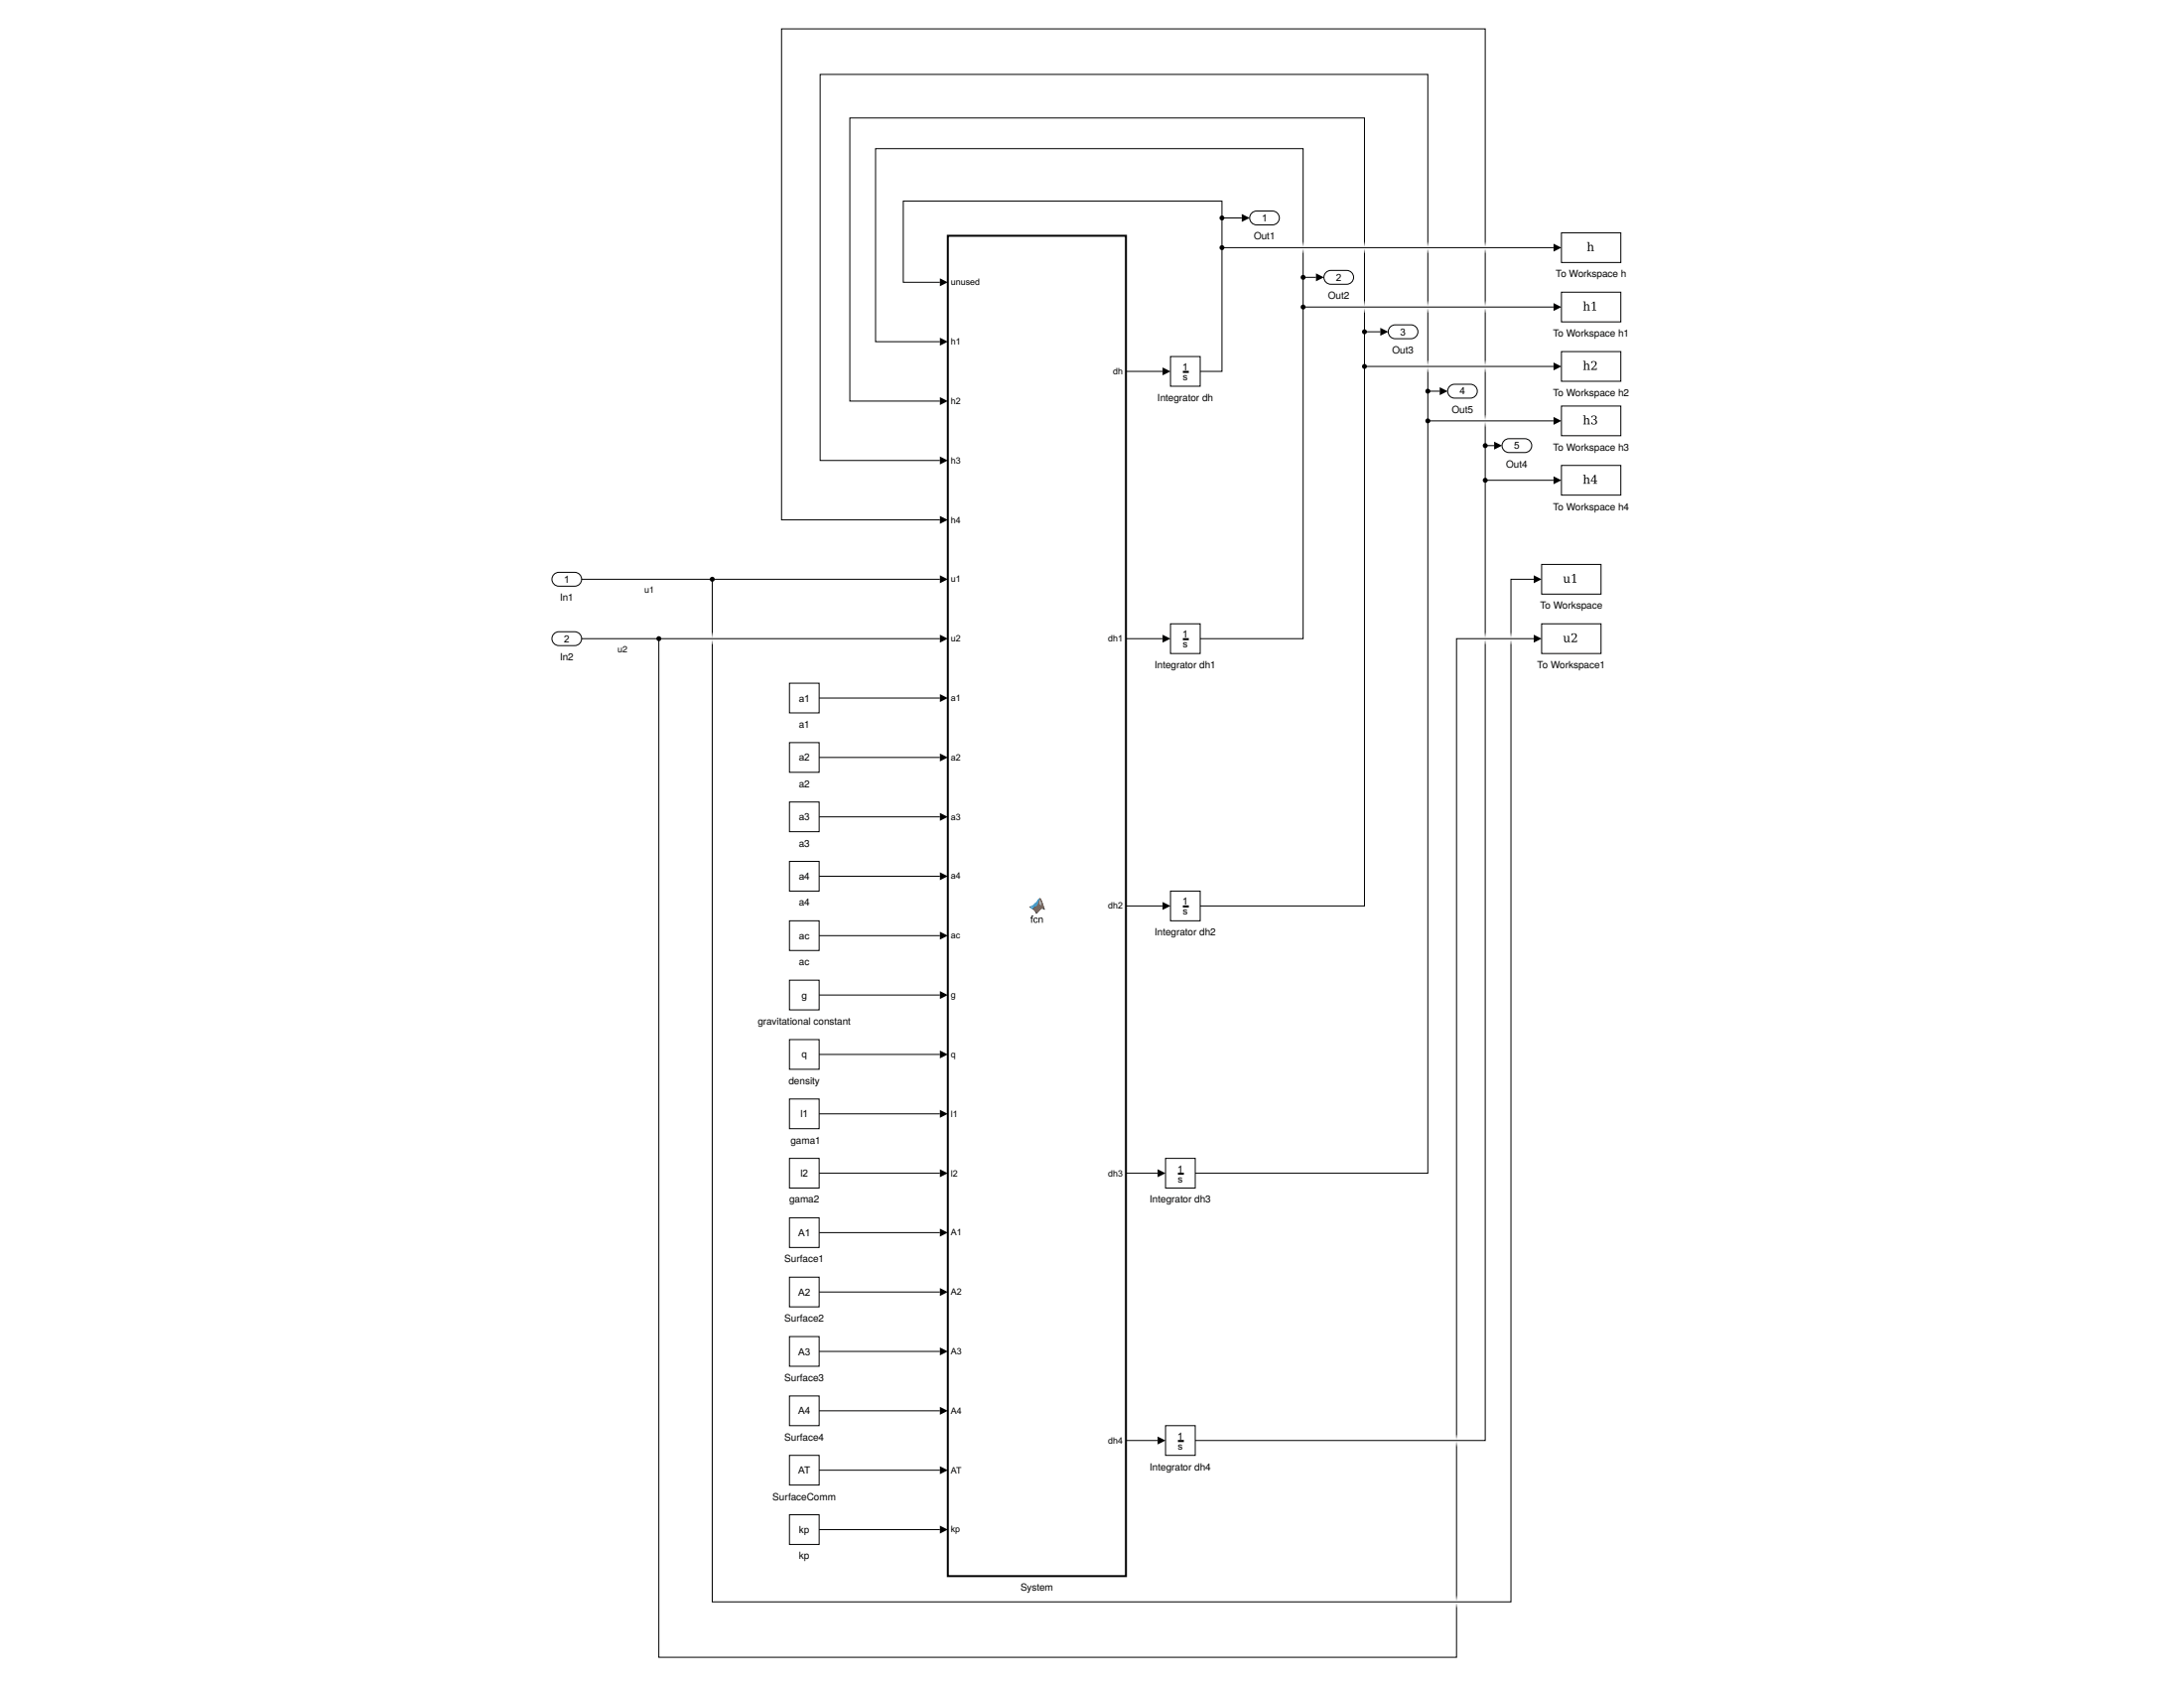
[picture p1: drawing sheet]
<svg xmlns="http://www.w3.org/2000/svg" width="279mm" height="216mm" viewBox="0 0 279 216" stroke-linecap="round" stroke-linejoin="round" font-family="sans-serif">
<path d="M202.5 46.2h.3v.5a.26 .26 0 0 1 .3-.2 .26 .26 0 0 1 .2 .3v.4h.1v.1h-.4v-.1h.2v-.3l-.1-.2-.1-.1-.2 .1v.2v.3h.1v.1h-.4v-.1h.2v-1h-.2zM203.6 46.3a.4 .4 0 0 1 .6 0 .4 .4 0 0 1-.2 .6l-.3 .3h.5v-.1h.1v.2h-.7l.3-.4a.32 .32 0 0 0 .2-.4 .32 .32 0 0 0-.3-.2l-.2 .2z" fill="#000"/>
<path d="M199.8 45h7.6v3.8h-7.6z" fill="none" stroke="#000" stroke-width=".13"/>
<path d="M199.8 59.5h7.6v3.8h-7.6z" fill="#fff"/>
<path d="M202.5 60.7h.3v.5a.26 .26 0 0 1 .3-.1 .26 .26 0 0 1 .2 .3v.4h.1v.1h-.4v-.1h.2v-.4l-.1-.2h-.1h-.2v.2v.4h.1v.1h-.4v-.1h.2v-1h-.2zM204 60.9l-.4 .6h.4zM204 60.7h.1v.8h.2v.1h-.2v.2h.2v.1h-.5v-.1h.2v-.2h-.5z" fill="#000"/>
<path d="M199.8 59.5h7.6v3.8h-7.6z" fill="none" stroke="#000" stroke-width=".13"/>
<path d="M121.3 30.2h22.7v171.4h-22.7z" fill="#fff"/>
<path d="M131.7 116l.5-.2 .8-.9a1.53 1.53 0 0 1 .6 1.2v.2a.45 .45 0 0 0-.7 .3l-.3 .3a1.46 1.46 0 0 0-.9-.9z" fill="#000"/>
<path d="M133 115.1a.65 .65 0 0 1 .1 .7 .65 .65 0 0 1-.1-.7z" fill="#f5ae81"/>
<g fill="#000">
<path d="M133 114.9h.1l.2 .3 .4 1.1-.1 .1-.3-.2-.2 .1-.6 .6-.1-.4-.3-.2 .1-.1 .1 .1 .3 .5 .2-.3a.49 .49 0 0 1 .7-.3z"/>
<path d="M132 117.2l.2-.1v.1l-.2 .1 .2 .2h-.2v.5h-.1v-.5h-.1zM132.3 117.4h.3l.2 .2-.2-.1a.21 .21 0 0 0-.3 .2 .21 .21 0 0 0 .3 .2l.2-.1a.32 .32 0 0 1-.5 .2 .32 .32 0 0 1 0-.6zM132.9 117.4h.1v.1a.23 .23 0 0 1 .3-.1 .23 .23 0 0 1 .1 .2v.4h-.1v-.4a.15 .15 0 0 0-.1-.2 .15 .15 0 0 0-.2 .2v.4h-.1z"/>
<path d="M131.6 116l.5 .3a2.82 2.82 0 0 0 .9-1.3l.1-.1h-.1l-.1 .1-.7 .7zM131.8 116l.4-.2 .2 .2-.3 .2zM132.4 115.6l.4-.3-.4 .6-.1-.1z"/>
</g>
<path d="M121.3 30.2h22.7v171.4h-22.7z" fill="none" stroke="#000" stroke-width=".25"/>
<path d="M101 87.4h3.8v3.8h-3.8z" fill="#fff"/>
<path d="M101 87.4h3.8v3.8h-3.8z" fill="none" stroke="#000" stroke-width=".13"/>
<path d="M101 95h3.8v3.8h-3.8z" fill="#fff"/>
<path d="M101 95h3.8v3.8h-3.8z" fill="none" stroke="#000" stroke-width=".13"/>
<path d="M101 110.2h3.8v3.8h-3.8z" fill="#fff"/>
<path d="M101 110.2h3.8v3.8h-3.8z" fill="none" stroke="#000" stroke-width=".13"/>
<path d="M101 102.6h3.8v3.8h-3.8z" fill="#fff"/>
<path d="M101 102.6h3.8v3.8h-3.8z" fill="none" stroke="#000" stroke-width=".13"/>
<path d="M101 133h3.8v3.8h-3.8z" fill="#fff"/>
<path d="M101 133h3.8v3.8h-3.8z" fill="none" stroke="#000" stroke-width=".13"/>
<path d="M101 117.8h3.8v3.8h-3.8z" fill="#fff"/>
<path d="M101 117.8h3.8v3.8h-3.8z" fill="none" stroke="#000" stroke-width=".13"/>
<path d="M101 125.4h3.8v3.8h-3.8z" fill="#fff"/>
<path d="M101 125.4h3.8v3.8h-3.8z" fill="none" stroke="#000" stroke-width=".13"/>
<path d="M101 140.6h3.8v3.8h-3.8z" fill="#fff"/>
<path d="M101 140.6h3.8v3.8h-3.8z" fill="none" stroke="#000" stroke-width=".13"/>
<path d="M101 148.2h3.8v3.8h-3.8z" fill="#fff"/>
<path d="M101 148.2h3.8v3.8h-3.8z" fill="none" stroke="#000" stroke-width=".13"/>
<path d="M101 178.5h3.8v3.8h-3.8z" fill="#fff"/>
<path d="M101 178.5h3.8v3.8h-3.8z" fill="none" stroke="#000" stroke-width=".13"/>
<path d="M101 171h3.8v3.7h-3.8z" fill="#fff"/>
<path d="M101 171h3.8v3.7h-3.8z" fill="none" stroke="#000" stroke-width=".13"/>
<path d="M101 155.8h3.8v3.8h-3.8z" fill="#fff"/>
<path d="M101 155.8h3.8v3.8h-3.8z" fill="none" stroke="#000" stroke-width=".13"/>
<path d="M101 163.4h3.8v3.8h-3.8z" fill="#fff"/>
<path d="M101 163.4h3.8v3.8h-3.8z" fill="none" stroke="#000" stroke-width=".13"/>
<path d="M101 186.1h3.8v3.8h-3.8z" fill="#fff"/>
<path d="M101 186.1h3.8v3.8h-3.8z" fill="none" stroke="#000" stroke-width=".13"/>
<path d="M101 193.7h3.8v3.8h-3.8z" fill="#fff"/>
<path d="M101 193.7h3.8v3.8h-3.8z" fill="none" stroke="#000" stroke-width=".13"/>
<path d="M149.7 45.6h3.8v3.8h-3.8z" fill="#fff"/>
<path d="M151.3 47.6h.8" fill="none" stroke="#000" stroke-width=".26"/>
<path d="M149.7 45.6h3.8v3.8h-3.8z" fill="none" stroke="#000" stroke-width=".13"/>
<path d="M149.7 79.8h3.8v3.8h-3.8z" fill="#fff"/>
<path d="M151.3 81.8h.8" fill="none" stroke="#000" stroke-width=".26"/>
<path d="M149.7 79.8h3.8v3.8h-3.8z" fill="none" stroke="#000" stroke-width=".13"/>
<path d="M149.1 148.2h3.8v3.8h-3.8z" fill="#fff"/>
<path d="M150.7 150.1h.8" fill="none" stroke="#000" stroke-width=".26"/>
<path d="M149.1 148.2h3.8v3.8h-3.8z" fill="none" stroke="#000" stroke-width=".13"/>
<path d="M149.1 182.3h3.8v3.8h-3.8z" fill="#fff"/>
<path d="M150.7 184.3h.8" fill="none" stroke="#000" stroke-width=".26"/>
<path d="M149.1 182.3h3.8v3.8h-3.8z" fill="none" stroke="#000" stroke-width=".13"/>
<path d="M149.7 114h3.8v3.8h-3.8z" fill="#fff"/>
<path d="M151.3 115.9h.8" fill="none" stroke="#000" stroke-width=".26"/>
<path d="M149.7 114h3.8v3.8h-3.8z" fill="none" stroke="#000" stroke-width=".13"/>
<path d="M199.8 29.8h7.6v3.8h-7.6z" fill="#fff"/>
<path d="M203 31h.3v.5a.26 .26 0 0 1 .3-.2 .26 .26 0 0 1 .2 .3v.4h.1v.1h-.4v-.1h.2v-.3l-.1-.2-.1-.1-.1 .1-.1 .2v.3h.1v.1h-.4v-.1h.2v-1h-.2z" fill="#000"/>
<path d="M199.8 29.8h7.6v3.8h-7.6z" fill="none" stroke="#000" stroke-width=".13"/>
<path d="M199.8 37.4h7.6v3.8h-7.6z" fill="#fff"/>
<path d="M202.5 38.6h.3v.5a.26 .26 0 0 1 .3-.2 .26 .26 0 0 1 .2 .3v.4h.1v.1h-.4v-.1h.2v-.3l-.1-.2-.1-.1-.2 .1v.2v.3h.1v.1h-.4v-.1h.2v-1h-.2zM203.6 38.8l.4-.2v1h.2v.1h-.5v-.1h.2v-.9l-.3 .2z" fill="#000"/>
<path d="M199.8 37.4h7.6v3.8h-7.6z" fill="none" stroke="#000" stroke-width=".13"/>
<path d="M199.8 51.9h7.6v3.8h-7.6z" fill="#fff"/>
<path d="M202.5 53.1h.3v.5a.26 .26 0 0 1 .3-.1 .26 .26 0 0 1 .2 .3v.4h.1v.1h-.4v-.1h.2v-.4l-.1-.2h-.1h-.2v.2v.4h.1v.1h-.4v-.1h.2v-1h-.2zM203.6 53.2a.36 .36 0 0 1 .4 0 .36 .36 0 0 1 .2 .4l-.2 .1a.33 .33 0 0 1 .3 .4 .33 .33 0 0 1-.5 .2l-.2-.1v-.2h.1a.26 .26 0 0 0 .3 .2 .26 .26 0 0 0 .2-.3 .26 .26 0 0 0-.4-.2v-.1a.22 .22 0 0 0 .3-.1 .22 .22 0 0 0-.1-.3 .22 .22 0 0 0-.3 .2h-.1z" fill="#000"/>
<path d="M199.8 51.9h7.6v3.8h-7.6z" fill="none" stroke="#000" stroke-width=".13"/>
<path d="M197.2 72.2h7.6v3.8h-7.6z" fill="#fff"/>
<path d="M200 73.7h.2l.1 .6 .1 .2 .2-.1v-.2v-.4h-.1v-.1h.2v.8h.2h-.3v-.1a.26 .26 0 0 1-.3 .1 .26 .26 0 0 1-.2-.3v-.4h-.1zM201.1 73.6l.4-.2v1.1h.2h-.6h.2v-1l-.2 .2z" fill="#000"/>
<path d="M197.2 72.2h7.6v3.8h-7.6z" fill="none" stroke="#000" stroke-width=".13"/>
<path d="M197.2 79.8h7.6v3.8h-7.6z" fill="#fff"/>
<path d="M200 81.3h.2l.1 .6 .1 .2 .2-.1v-.2v-.4h-.1v-.1h.2v.8h.2h-.3v-.1a.26 .26 0 0 1-.3 .1 .26 .26 0 0 1-.2-.3v-.4h-.1zM201 81.1a.4 .4 0 0 1 .7 0 .4 .4 0 0 1-.2 .6l-.3 .3h.5v-.1v.2h-.7l.4-.4a.32 .32 0 0 0 .2-.3 .32 .32 0 0 0-.3-.3l-.2 .2h-.1z" fill="#000"/>
<path d="M197.2 79.8h7.6v3.8h-7.6z" fill="none" stroke="#000" stroke-width=".13"/>
<path d="M160.1 27.2l.3-.1 .4-.1h2a.89 .89 0 0 1 .9 .9 .89 .89 0 0 1-.9 .9h-2a.89 .89 0 0 1-.9-.6 .89 .89 0 0 1 .2-1z" fill="#fff"/>
<path d="M160.1 27.2l.3-.1 .4-.1h2a.89 .89 0 0 1 .9 .9 .89 .89 0 0 1-.9 .9h-2a.89 .89 0 0 1-.9-.6 .89 .89 0 0 1 .2-1z" fill="none" stroke="#000" stroke-width=".13"/>
<path d="M70.9 73.5l.2-.2 .4-.1h2a.89 .89 0 0 1 .9 .9 .89 .89 0 0 1-.9 .9h-2a.89 .89 0 0 1-.8-.6 .89 .89 0 0 1 .2-.9z" fill="#fff"/>
<path d="M70.9 73.5l.2-.2 .4-.1h2a.89 .89 0 0 1 .9 .9 .89 .89 0 0 1-.9 .9h-2a.89 .89 0 0 1-.8-.6 .89 .89 0 0 1 .2-.9z" fill="none" stroke="#000" stroke-width=".13"/>
<path d="M70.9 81.1l.2-.2 .4-.1h2a.89 .89 0 0 1 .9 .9 .89 .89 0 0 1-.9 .9h-2a.89 .89 0 0 1-.8-.6 .89 .89 0 0 1 .2-.9z" fill="#fff"/>
<path d="M70.9 81.1l.2-.2 .4-.1h2a.89 .89 0 0 1 .9 .9 .89 .89 0 0 1-.9 .9h-2a.89 .89 0 0 1-.8-.6 .89 .89 0 0 1 .2-.9z" fill="none" stroke="#000" stroke-width=".13"/>
<path d="M192.4 56.4l.3-.2 .3-.1h2.1a.89 .89 0 0 1 .9 .9 .89 .89 0 0 1-.9 .9h-2.1a.89 .89 0 0 1-.8-.6 .89 .89 0 0 1 .2-.9z" fill="#fff"/>
<path d="M192.4 56.4l.3-.2 .3-.1h2.1a.89 .89 0 0 1 .9 .9 .89 .89 0 0 1-.9 .9h-2.1a.89 .89 0 0 1-.8-.6 .89 .89 0 0 1 .2-.9z" fill="none" stroke="#000" stroke-width=".13"/>
<path d="M185.5 49.4l.2-.2 .4-.1h2a.89 .89 0 0 1 .9 .9 .89 .89 0 0 1-.9 .9h-2a.89 .89 0 0 1-.8-.5 .89 .89 0 0 1 .2-1z" fill="#fff"/>
<path d="M185.5 49.4l.2-.2 .4-.1h2a.89 .89 0 0 1 .9 .9 .89 .89 0 0 1-.9 .9h-2a.89 .89 0 0 1-.8-.5 .89 .89 0 0 1 .2-1z" fill="none" stroke="#000" stroke-width=".13"/>
<path d="M177.9 41.8l.2-.2h.4h2a.89 .89 0 0 1 .9 .8 .89 .89 0 0 1-.9 .9h-2a.89 .89 0 0 1-.8-.5 .89 .89 0 0 1 .2-1z" fill="#fff"/>
<path d="M177.9 41.8l.2-.2h.4h2a.89 .89 0 0 1 .9 .8 .89 .89 0 0 1-.9 .9h-2a.89 .89 0 0 1-.8-.5 .89 .89 0 0 1 .2-1z" fill="none" stroke="#000" stroke-width=".13"/>
<path d="M169.6 34.8l.3-.1 .4-.1h2a.89 .89 0 0 1 .9 .9 .89 .89 0 0 1-.9 .9h-2a.89 .89 0 0 1-.9-.6 .89 .89 0 0 1 .2-1z" fill="#fff"/>
<g fill="none" stroke="#000" stroke-width=".13">
<path d="M156.3 31.7v15.8h-2.8M156.3 27.9v-2.2h-40.7v10.4h4.6M156.3 31.7h42.4M156.3 27.9h2.6M156.3 27.9v3.8M166.7 39.3v42.4h-13.2M166.7 31v-12h-54.7v24.7h8.2M166.7 39.3h32M166.7 32.4v6.9M166.7 35.5h1.7M169.6 34.8l.3-.1 .4-.1h2a.89 .89 0 0 1 .9 .9 .89 .89 0 0 1-.9 .9h-2a.89 .89 0 0 1-.9-.6 .89 .89 0 0 1 .2-1zM174.6 31v-15.9h-65.9v36.2h11.5"/>
<path d="M174.6 32.4v6.2M174.6 40v6.9M182.7 31v-21.5h-77.8v49.4h15.3M182.7 32.4v6.2M182.7 40v6.2M190 31v-27.3h-90v62.8h20.2M190 32.4v6.2M190 40v6.2M144 47.5h4.7M174.6 46.9v69h-21.1M174.6 46.9h24.1M174.6 42.4h2"/>
<path d="M182.7 53.8v96.3h-29.8M182.7 53.8h16M182.7 47.6v6.2M182.7 50h1.5M190 47.6v5.5M190 54.5v26.5M190 57h1.1M74.4 74.1h45.8M91.1 74.1v6.9M190 61.4h8.7M196.2 74.1h-2.9v6.9M74.4 81.7h45.8"/>
<path d="M84.3 81.7v130.3h102v-6.4M91.1 82.4v122.5h102.2v-122.5M104.8 89.3h15.4M104.8 96.9h15.4M144 81.7h4.7M190 82.4v101.8h-37.1M196.2 81.7h-9.9v101.8M104.8 104.5h15.4M104.8 112.1h15.4M104.8 119.7h15.4M144 115.9h4.7M104.8 127.3h15.4"/>
<path d="M104.8 134.9h15.4M104.8 142.5h15.4M104.8 150.1h15.4M104.8 157.7h15.4M144 150.1h4.1M104.8 165.3h15.4M104.8 172.9h15.4M104.8 180.4h15.4M104.8 188h15.4M104.8 195.6h15.4M144 184.2h4.1M186.3 184.9v19.3"/>
</g>
<g fill="#000">
<path d="M120.2 35.6l1.1 .5-1.1 .5zM158.9 27.4l1 .5-1 .5zM168.4 35l1 .5-1 .5zM198.7 31.2l1.1 .5-1.1 .5zM198.7 38.8l1.1 .5-1.1 .5zM120.2 58.4l1.1 .5-1.1 .5zM120.2 50.8l1.1 .5-1.1 .5zM120.2 43.2l1.1 .5-1.1 .5zM148.7 47l1 .5-1 .5zM176.6 41.9l1 .5-1 .5zM184.2 49.5l1 .5-1 .5zM191.1 56.5l1.1 .5-1.1 .5z"/>
<path d="M198.7 53.3l1.1 .5-1.1 .5zM198.7 46.4l1.1 .5-1.1 .5zM120.2 66l1.1 .5-1.1 .5zM120.2 73.6l1.1 .5-1.1 .5zM196.2 73.6l1 .5-1 .5zM198.7 60.9l1.1 .5-1.1 .5zM120.2 88.8l1.1 .5-1.1 .5zM120.2 96.4l1.1 .5-1.1 .5zM120.2 81.2l1.1 .5-1.1 .5zM148.7 81.2l1 .5-1 .5zM196.2 81.2l1 .5-1 .5zM120.2 104l1.1 .5-1.1 .5z"/>
<path d="M120.2 111.6l1.1 .5-1.1 .5zM120.2 119.2l1.1 .5-1.1 .5zM148.7 115.4l1 .5-1 .5zM120.2 126.8l1.1 .5-1.1 .5zM120.2 134.4l1.1 .5-1.1 .5zM120.2 142l1.1 .5-1.1 .5zM120.2 149.6l1.1 .5-1.1 .5zM120.2 157.2l1.1 .5-1.1 .5zM148.1 149.6l1 .5-1 .5zM120.2 164.7l1.1 .6-1.1 .5zM120.2 172.3l1.1 .6-1.1 .5zM120.2 179.9l1.1 .5-1.1 .6z"/>
<path d="M120.2 187.5l1.1 .5-1.1 .6zM120.2 195.1l1.1 .5-1.1 .5zM148.1 183.7l1 .5-1 .6z"/>
</g>
<g fill="none" stroke="#333" stroke-width=".13">
<path d="M166.7 31v.1M166.7 32.2v.2M174.6 31v.1M174.6 32.2v.2M174.6 38.6v.1M174.6 39.8v.2M182.7 31v.1M182.7 32.2v.2M182.7 38.6v.1M182.7 39.8v.2M190 31v.1M190 32.2v.2"/>
<path d="M190 38.6v.1M190 39.8v.2M182.7 46.2v.1M182.7 47.4v.2M190 46.2v.1M190 47.4v.2M190 53.1v.2M190 54.4v.1M91.1 81v.1M91.1 82.3v.1M190 81v.1M190 82.3v.1"/>
<path d="M193.3 81v.1M193.3 82.3v.1M186.3 183.5v.2M186.3 184.8v.1M186.3 204.2v.1M186.3 205.5v.1"/>
</g>
<g fill="none" stroke="#666" stroke-width=".13">
<path d="M166.7 31.1v.1M166.7 32.1v.1M174.6 31.1v.1M174.6 32.1v.1M174.6 38.7v.1M174.6 39.7v.1M182.7 31.1v.1M182.7 32.1v.1M182.7 38.7v.1M182.7 39.7v.1M190 31.1v.1M190 32.1v.1"/>
<path d="M190 38.7v.1M190 39.7v.1M182.7 46.3v.1M182.7 47.3v.1M190 46.3v.1M190 47.3v.1M190 53.3v.1M190 54.3v.1M91.1 81.1v.1M91.1 82.1v.2M190 81.1v.1M190 82.1v.2"/>
<path d="M193.3 81.1v.1M193.3 82.1v.2M186.3 183.7v.1M186.3 184.7v.1M186.3 204.3v.1M186.3 205.3v.2"/>
</g>
<g fill="none" stroke="#999" stroke-width=".13">
<path d="M166.7 31.2v.2M166.7 32v.1M174.6 31.2v.2M174.6 32v.1M174.6 38.8v.2M174.6 39.6v.1M182.7 31.2v.2M182.7 32v.1M182.7 38.8v.2M182.7 39.6v.1M190 31.2v.2M190 32v.1"/>
<path d="M190 38.8v.2M190 39.6v.1M182.7 46.4v.2M182.7 47.2v.1M190 46.4v.2M190 47.2v.1M190 53.4v.1M190 54.1v.2M91.1 81.2v.2M91.1 82v.1M190 81.2v.2M190 82v.1"/>
<path d="M193.3 81.2v.2M193.3 82v.1M186.3 183.8v.1M186.3 184.6v.1M186.3 204.4v.2M186.3 205.2v.1"/>
</g>
<g fill="none" stroke="#ccc" stroke-width=".13">
<path d="M166.7 31.4v.1M166.7 31.9v.1M174.6 31.4v.1M174.6 31.9v.1M174.6 39v.1M174.6 39.5v.1M182.7 31.4v.1M182.7 31.9v.1M182.7 39v.1M182.7 39.5v.1M190 31.4v.1M190 31.9v.1"/>
<path d="M190 39v.1M190 39.5v.1M182.7 46.6v.1M182.7 47.1v.1M190 46.6v.1M190 47.1v.1M190 53.5v.1M190 54v.1M91.1 81.4v.1M91.1 81.9v.1M190 81.4v.1M190 81.9v.1"/>
<path d="M193.3 81.4v.1M193.3 81.9v.1M186.3 183.9v.2M186.3 184.4v.2M186.3 204.6v.1M186.3 205.1v.1"/>
</g>
<g fill="#000">
<circle cx="156.3" cy="27.9" r=".32"/>
<circle cx="156.3" cy="31.7" r=".32"/>
<circle cx="166.7" cy="39.3" r=".32"/>
<circle cx="166.7" cy="35.5" r=".32"/>
<circle cx="174.6" cy="42.4" r=".32"/>
<circle cx="174.6" cy="46.9" r=".32"/>
<circle cx="182.7" cy="53.8" r=".32"/>
<circle cx="182.7" cy="50" r=".32"/>
<circle cx="190" cy="57" r=".32"/>
<circle cx="91.1" cy="74.1" r=".32"/>
<circle cx="190" cy="61.4" r=".32"/>
<circle cx="84.3" cy="81.7" r=".32"/>
</g>
<g font-size="1.3">
<text x="161.4" y="28.3">1</text>
<text x="160.4" y="30.7">Out1</text>
<text x="170.9" y="35.9">2</text>
<text x="199" y="35.5">To Workspace h</text>
<text x="169.9" y="38.3">Out2</text>
<text x="151.3" y="47.4">1</text>
<text x="178.1" y="45.2">Out3</text>
<text x="179.1" y="42.9">3</text>
<text x="198.7" y="43.1">To Workspace h1</text>
<text x="148.1" y="51.3">Integrator dh</text>
<text x="151.3" y="48.6">s</text>
<text x="185.7" y="52.8">Out5</text>
<text x="186.7" y="50.5">4</text>
<text x="198.7" y="50.7">To Workspace h2</text>
<text x="192.7" y="59.8">Out4</text>
<text x="193.7" y="57.4">5</text>
<text x="198.7" y="57.6">To Workspace h3</text>
<text x="198.7" y="65.2">To Workspace h4</text>
<text x="71.6" y="76.9">In1</text>
<text x="72.2" y="74.5">1</text>
<text x="197" y="77.9">To Workspace</text>
<text x="72.2" y="82.1">2</text>
<text x="151.3" y="81.6">1</text>
<text x="151.3" y="82.8">s</text>
<text x="71.6" y="84.5">In2</text>
<text x="102.2" y="89.7">a1</text>
<text x="147.7" y="85.5">Integrator dh1</text>
<text x="196.7" y="85.5">To Workspace1</text>
<text x="102.2" y="93.1">a1</text>
<text x="102.2" y="97.3">a2</text>
<text x="102.2" y="100.7">a2</text>
<text x="102.2" y="104.9">a3</text>
<text x="102.2" y="112.5">a4</text>
<text x="102.2" y="108.3">a3</text>
<text x="102.2" y="115.9">a4</text>
<text x="147.7" y="119.7">Integrator dh2</text>
<text x="151.3" y="115.7">1</text>
<text x="151.3" y="117">s</text>
<text x="102.2" y="123.5">ac</text>
<text x="102.2" y="120.1">ac</text>
<text x="96.9" y="131.1">gravitational constant</text>
<text x="102.5" y="127.7">g</text>
<text x="102.5" y="135.3">q</text>
<text x="100.9" y="138.7">density</text>
<text x="102.4" y="142.9">l1</text>
<text x="101.1" y="146.3">gama1</text>
<text x="150.7" y="149.9">1</text>
<text x="101" y="153.9">gama2</text>
<text x="102.4" y="150.5">l2</text>
<text x="147.1" y="153.9">Integrator dh3</text>
<text x="150.7" y="151.2">s</text>
<text x="100.4" y="161.5">Surface1</text>
<text x="102.1" y="158.1">A1</text>
<text x="102.1" y="165.7">A2</text>
<text x="100.4" y="169.1">Surface2</text>
<text x="102.1" y="173.3">A3</text>
<text x="100.4" y="176.6">Surface3</text>
<text x="100.4" y="184.2">Surface4</text>
<text x="102.1" y="180.9">A4</text>
<text x="150.7" y="184.1">1</text>
<text x="150.7" y="185.4">s</text>
<text x="98.8" y="191.8">SurfaceComm</text>
<text x="102.1" y="188.5">AT</text>
<text x="147.1" y="188">Integrator dh4</text>
<text x="102.2" y="196.1">kp</text>
<text x="102.2" y="199.4">kp</text>
<text x="130.6" y="203.5">System</text>
</g>
<g font-size="1.1">
<text x="121.6" y="36.5">unused</text>
<text x="121.6" y="44.1">h1</text>
<text x="142.4" y="47.9">dh</text>
<text x="121.6" y="51.7">h2</text>
<text x="121.6" y="59.3">h3</text>
<text x="121.6" y="66.9">h4</text>
<text x="82.4" y="75.8">u1</text>
<text x="121.6" y="74.5">u1</text>
<text x="79" y="83.4">u2</text>
<text x="121.6" y="82.1">u2</text>
<text x="141.8" y="82.1">dh1</text>
<text x="121.6" y="89.7">a1</text>
<text x="121.6" y="97.3">a2</text>
<text x="121.6" y="104.9">a3</text>
<text x="121.6" y="112.5">a4</text>
<text x="141.8" y="116.3">dh2</text>
<text x="121.6" y="120.1">ac</text>
<text x="121.6" y="127.6">g</text>
<text x="121.6" y="135.2">q</text>
<text x="121.6" y="142.8">l1</text>
<text x="121.6" y="150.4">l2</text>
<text x="141.8" y="150.4">dh3</text>
<text x="121.6" y="158">A1</text>
<text x="121.6" y="165.6">A2</text>
<text x="121.6" y="173.2">A3</text>
<text x="121.6" y="180.8">A4</text>
<text x="141.8" y="184.6">dh4</text>
<text x="121.6" y="188.4">AT</text>
<text x="121.6" y="196">kp</text>
</g>
</svg>
